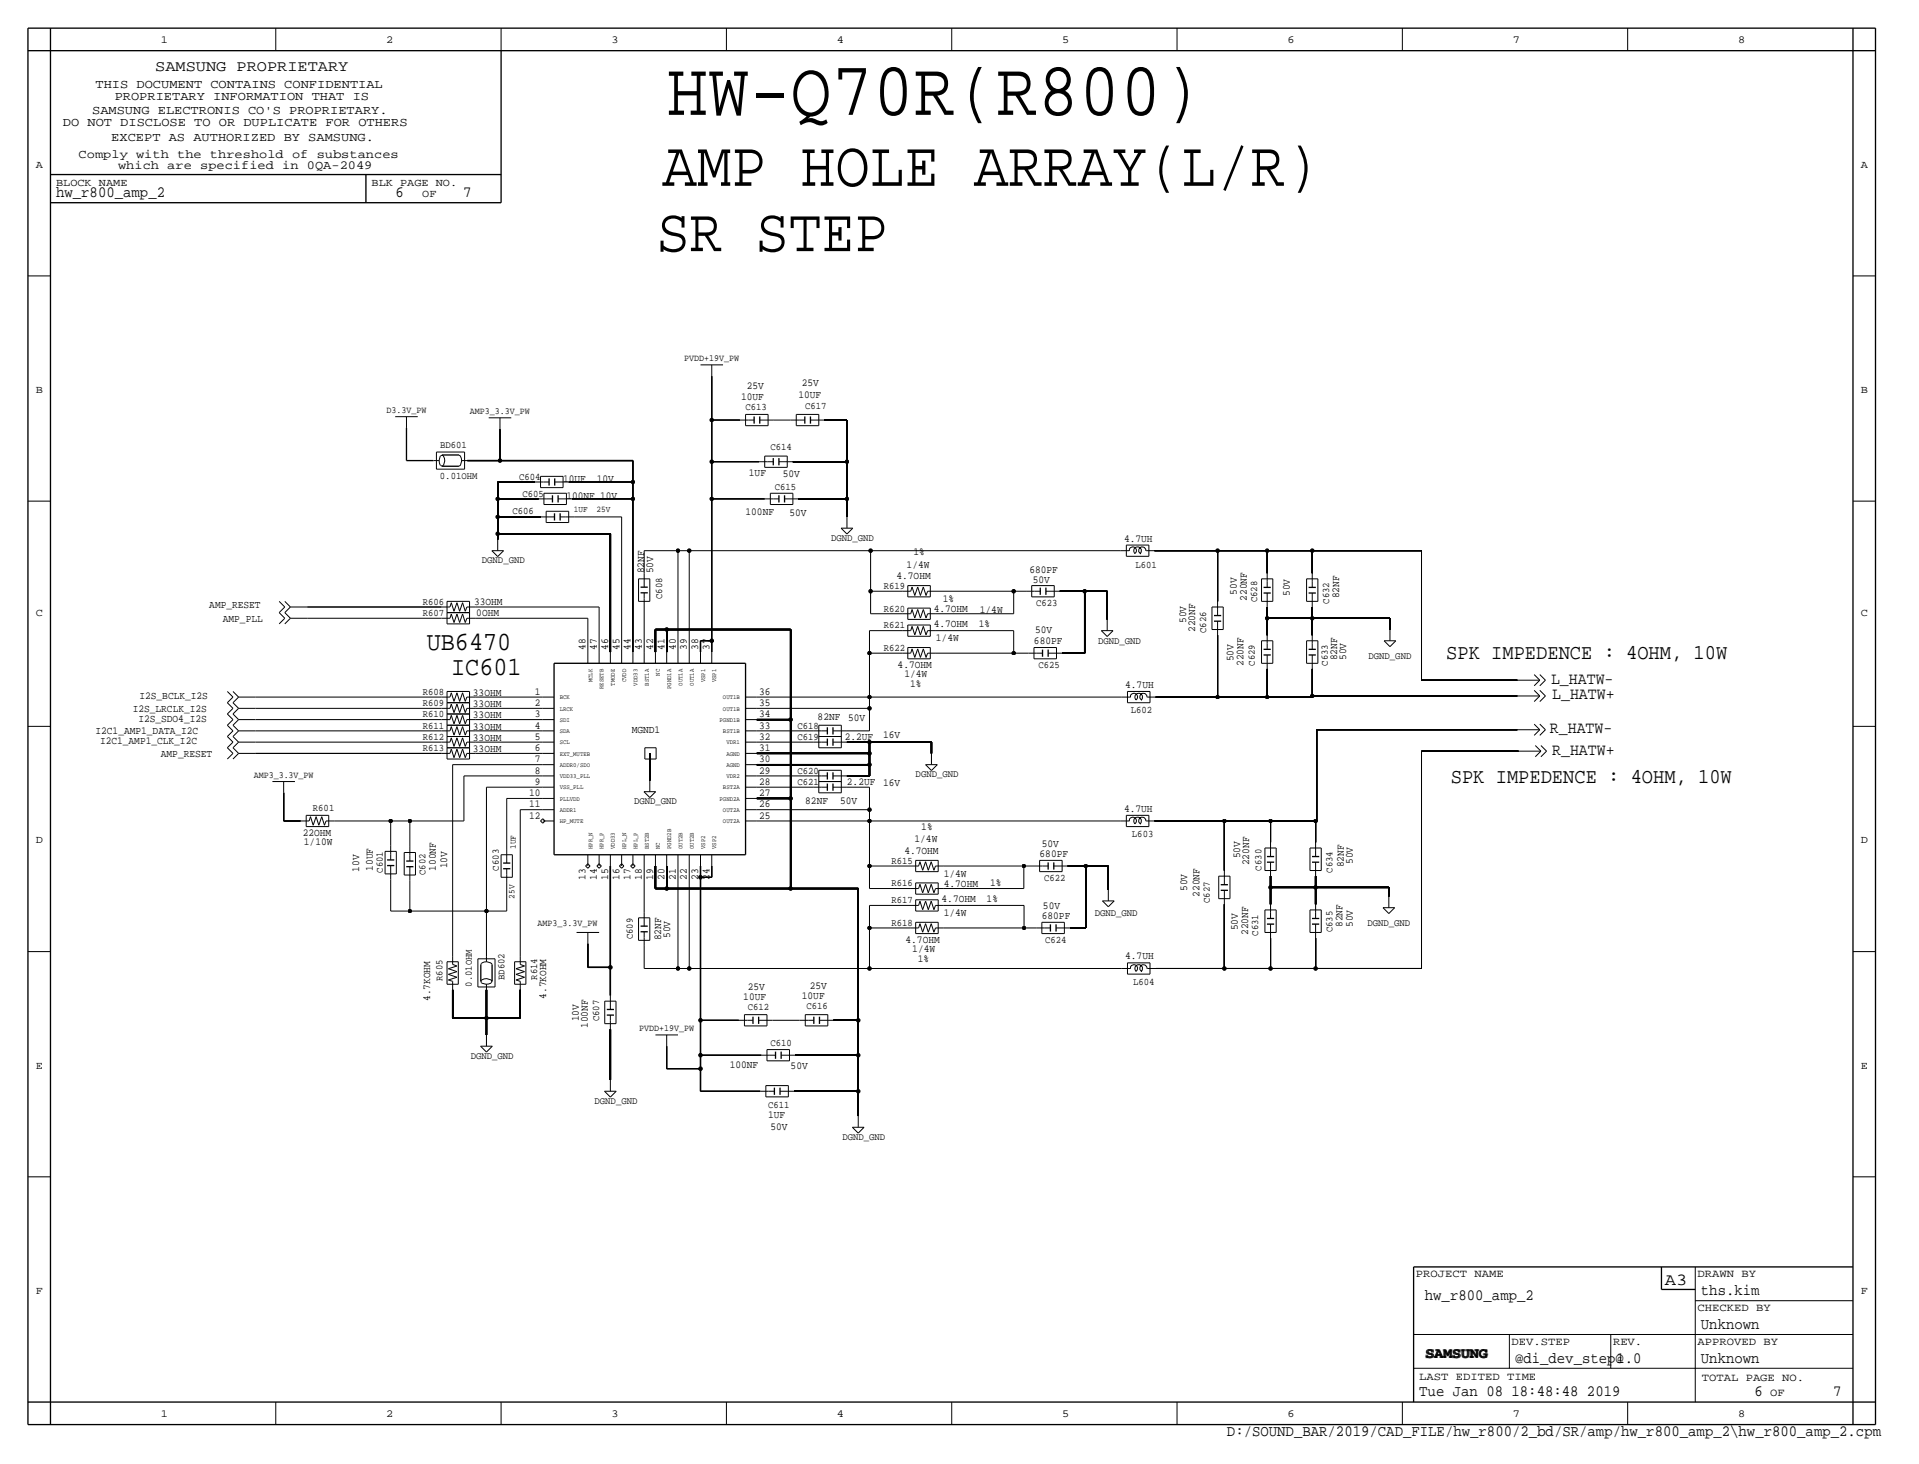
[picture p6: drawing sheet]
<svg xmlns="http://www.w3.org/2000/svg" width="433mm" height="330mm" viewBox="0 0 433 330" stroke-linecap="round" stroke-linejoin="round" font-family="sans-serif">
<!-- layer: Nets -->
<g fill="none" stroke="#000" stroke-width=".3">
<path d="M91.6 96.5v7.4zM112.7 96.8v7.1zM160.5 84.8v9.9zM160.5 94.7h6.3zM160.5 94.7v9.4zM185.9 94.7h5.1zM191 94.7v9.4zM91.6 103.9h6.1zM105.4 103.9h7.3zM112.2 116.6v3.8zM112.2 116.6h9.7zM112.2 112.5v4.1z"/>
<path d="M112.2 112.5h9.2zM112.2 108.7v3.8zM112.2 108.7h8.4zM112.7 103.9h30zM128.2 108.7h14.5zM129 112.5h13.7zM142.7 103.9v4.8zM142.7 112.5v34.6zM142.7 108.7v3.8zM160.5 104.1h10.6zM160.5 104.1v8.4zM160.5 112.5h11.9z"/>
<path d="M160.5 112.5v32zM178.8 104.1h12.2zM180 112.5h11zM191 112.5v4.1zM191 104.1v8.4zM112.2 120.4v1.3zM112.2 120.4h25.4zM137.6 120.4v26.7zM239 133.3h5.6zM244.6 133.3v14zM244.6 133.3h5zM249.6 133.3v6.4z"/>
<path d="M285.7 139.4v3.9zM285.7 136.9v2.5zM285.7 139.4h10.2zM295.9 139.4v3.9zM295.9 136.9v2.5zM295.9 139.4h17.5zM313.4 139.4v2.6zM147.8 142v5.1zM147.8 142h2.5zM150.3 142v5.1zM150.3 142h28zM157.9 144.5v2.6z"/>
<path d="M157.9 144.5h2.6zM160.5 144.5v2.6zM178.3 142v20.3zM239.5 147.3h5.1zM64 178.8v6.4zM146.5 169.9v6.1zM170.6 169.9h25.4zM170.6 172.5h25.4zM170.6 162.3h7.7zM178.3 162.3v17.8zM191 175h5zM191 167.4h5z"/>
<path d="M196 167.4h14zM196 167.4v2.5zM196 172.5v2.5zM196 169.9v2.6zM210 167.4v2.5zM64 185.2h3.8zM137.6 195.3v22.9zM147.8 195.3v5.1zM150.3 195.3v5.1zM157.9 197.9v32.2zM157.9 195.3v2.6zM157.9 197.9h2.6z"/>
<path d="M160.5 195.3v2.6zM170.6 180.1h7.7zM178.3 180.1v20.3zM240.7 195.3h4.1zM244.8 195.3v14zM244.8 195.3h5.1zM249.9 195.3v5.4zM286.5 197.6v2.6zM296.6 197.6v2.6zM132.5 212.9v5.3zM132.5 218.2h5.1zM137.6 218.2v6.3z"/>
<path d="M147.8 200.4h2.5zM150.3 200.4h28zM178.3 200.4h15.2zM193.5 200.4v29.7zM241.2 209.3h3.6zM286.5 200.2v3.8zM286.5 200.2h10.1zM296.6 200.2v3.8zM296.6 200.2h16.5zM313.1 200.2v2zM102.1 223.3v6.3zM102.1 229.6h7.6z"/>
<path d="M109.7 229.6v3.8zM109.7 223.3v6.3zM109.7 229.6h7.6zM117.3 223.3v6.3zM137.6 232.2v11.4zM150.3 236v5zM157.9 238v3zM157.9 238h13.8zM157.9 230.1v7.9zM157.9 230.1h8.7zM179.3 238h14.2zM187.9 230.1h5.6z"/>
<path d="M193.5 238v8.1zM193.5 230.1v7.9zM150.3 241h7.6zM157.9 246.1h13.5zM157.9 241v5.1zM179 246.1h14.5zM193.5 246.1v5.6z"/>
</g>
<g fill="none" stroke="#000" stroke-width=".23">
<path d="M174.4 94.7h3.9zM129.5 116.6h10.7zM140.2 116.6v30.5zM69.3 136.9h30.2zM69.3 139.4h30.2zM107.1 136.9h28zM107.1 139.4h25.4zM132.5 139.4v7.7zM135.1 136.9v10.2zM145.2 124.2v5.1zM145.2 124.2h7.7zM145.2 136.9v10.2z"/>
<path d="M152.9 124.2v22.9zM152.9 124.2h2.5zM155.4 124.2v22.9zM155.4 124.2h40.9zM196.3 138.4h7.1zM196.3 133.3v5.1zM196.3 133.3h7.1zM196.3 124.2v9.1zM196.3 124.2h56.4zM211 138.4h17.5zM211 133.3h17.5zM228.5 133.3v5.1z"/>
<path d="M228.5 133.3h2.8zM260.3 124.2h14.2zM274.5 124.2v11.4zM274.5 124.2h11.2zM285.7 124.2v5.1zM285.7 124.2h10.2zM295.9 124.2v5.1zM295.9 124.2h24.6zM320.5 124.2v29.2zM57.6 157.2h41.9zM57.6 159.8h41.9zM107.1 157.2h15.3z"/>
<path d="M107.1 159.8h15.3zM170.6 157.2h25.4zM170.6 159.8h25.4zM196 142.2h7.4zM196 142.2v5.1zM196 147.3h7.4zM196 157.2h56.9zM196 147.3v9.9zM196 157.2v2.6zM196 159.8v5zM211 142.2h17.5zM211 147.3h17.5z"/>
<path d="M228.5 142.2v5.1zM228.5 147.3h3.4zM260.6 157.2h13.9zM274.5 143.3v13.9zM274.5 157.2h11.2zM285.7 150.9v6.3zM285.7 157.2h10.2zM295.9 157v.2zM295.9 150.9v6.1zM295.9 157h46.2zM320.5 153.4h21.6zM57.6 162.3h41.9z"/>
<path d="M57.6 164.8h41.9zM57.6 167.4h41.9zM57.6 169.9h41.9zM102.1 172.5v43.1zM102.1 172.5h20.3zM104.6 175v10.2zM104.6 175h17.8zM107.1 169.9h15.3zM107.1 167.4h15.3zM107.1 164.8h15.3zM107.1 162.3h15.3zM109.7 177.5h12.7z"/>
<path d="M109.7 177.5v28zM170.6 167.4h12.7zM170.6 175h12.7zM170.6 177.5h12.7zM170.6 164.8h12.7zM191 164.8h5zM191 177.5h5zM196 177.5v5.1zM296.9 164.6h45.2zM296.9 164.6v20.6zM320.5 169.4v49zM320.5 169.4h21.8z"/>
<path d="M75.4 185.2h12.7zM88.1 198.4v7.1zM88.1 185.2v5.6zM88.1 185.2h4.3zM92.4 198.6v6.9zM92.4 185.2v5.8zM92.4 185.2h12.2zM114.2 180.1v11.4zM114.2 180.1h8.2zM114.2 199.1v6.4zM117.3 182.6v33zM117.3 182.6h5.1z"/>
<path d="M145.2 195.3v10.4zM152.9 195.3v23.1zM155.4 195.3v23.1zM170.6 185.2h25.4zM170.6 182.6h25.4zM196 195.3v5.1zM196 195.3h9.2zM196 185.2v10.1zM196 185.2h56.7zM196 182.6v2.6zM207 195.4h.1M212.8 195.3h18z"/>
<path d="M230.8 195.3v5.1zM230.8 195.3h2.3zM260.3 185.2h15.7zM276 185.2v11.1zM276 185.2h10.5zM286.5 185.2v4.8zM286.5 185.2h10.1zM296.6 185.2v4.8zM296.6 185.2h.3zM88.1 205.5h4.3zM92.4 205.5h17.3zM109.7 205.5v10.1z"/>
<path d="M109.7 205.5h4.5zM145.2 213.4v5zM145.2 218.4h7.7zM152.9 218.4h2.5zM155.4 218.4h40.6zM196 204.2h9.2zM196 204.2v5.1zM196 209.3h9.2zM196 209.3v9.1zM196 218.4h56.9zM196 200.4h9.2zM212.8 209.3h18.1z"/>
<path d="M212.8 204.2h18.1zM212.8 200.4h18zM230.9 209.3h2.7zM230.9 204.2v5.1zM260.6 218.4h15.4zM276 204v14.4zM276 218.4h10.5zM286.5 211.6v6.8zM286.5 218.4h10.1zM296.6 211.6v6.8zM296.6 218.4h23.9zM174.2 230.1h6.1z"/>
</g>
<g fill="#000" stroke="#000" stroke-width=".23">
<circle cx="160.5" cy="94.7" r=".41"/>
<circle cx="112.2" cy="112.5" r=".41"/>
<circle cx="112.2" cy="116.6" r=".41"/>
<circle cx="112.7" cy="103.9" r=".41"/>
<circle cx="142.7" cy="108.7" r=".41"/>
<circle cx="142.7" cy="112.5" r=".41"/>
<circle cx="160.5" cy="112.5" r=".41"/>
<circle cx="160.5" cy="104.1" r=".41"/>
<circle cx="191" cy="104.1" r=".41"/>
<circle cx="191" cy="112.5" r=".41"/>
<circle cx="112.2" cy="120.4" r=".41"/>
<circle cx="152.9" cy="124.2" r=".41"/>
<circle cx="155.4" cy="124.2" r=".41"/>
<circle cx="196.3" cy="124.2" r=".41"/>
<circle cx="196.3" cy="133.3" r=".41"/>
<circle cx="228.5" cy="133.3" r=".41"/>
<circle cx="244.6" cy="133.3" r=".41"/>
<circle cx="274.5" cy="124.2" r=".41"/>
<circle cx="285.7" cy="124.2" r=".41"/>
<circle cx="285.7" cy="139.4" r=".41"/>
<circle cx="295.9" cy="124.2" r=".41"/>
<circle cx="295.9" cy="139.4" r=".41"/>
<circle cx="150.3" cy="142" r=".41"/>
<circle cx="160.5" cy="144.5" r=".41"/>
<circle cx="196" cy="159.8" r=".41"/>
<circle cx="196" cy="147.3" r=".41"/>
<circle cx="196" cy="157.2" r=".41"/>
<circle cx="228.5" cy="147.3" r=".41"/>
<circle cx="274.5" cy="157.2" r=".41"/>
<circle cx="285.7" cy="157.2" r=".41"/>
<circle cx="295.9" cy="157" r=".41"/>
<circle cx="178.3" cy="162.3" r=".41"/>
<circle cx="196" cy="172.5" r=".41"/>
<circle cx="196" cy="167.4" r=".41"/>
<circle cx="196" cy="169.9" r=".41"/>
<circle cx="88.1" cy="185.2" r=".41"/>
<circle cx="92.4" cy="185.2" r=".41"/>
<circle cx="157.9" cy="197.9" r=".41"/>
<circle cx="178.3" cy="180.1" r=".41"/>
<circle cx="196" cy="185.2" r=".41"/>
<circle cx="196" cy="195.3" r=".41"/>
<circle cx="196" cy="182.6" r=".41"/>
<circle cx="230.8" cy="195.3" r=".41"/>
<circle cx="244.8" cy="195.3" r=".41"/>
<circle cx="276" cy="185.2" r=".41"/>
<circle cx="286.5" cy="185.2" r=".41"/>
<circle cx="296.6" cy="185.2" r=".41"/>
<circle cx="92.4" cy="205.5" r=".41"/>
<circle cx="109.7" cy="205.5" r=".41"/>
<circle cx="137.6" cy="218.2" r=".41"/>
<circle cx="150.3" cy="200.4" r=".41"/>
<circle cx="152.9" cy="218.4" r=".41"/>
<circle cx="155.4" cy="218.4" r=".41"/>
<circle cx="178.3" cy="200.4" r=".41"/>
<circle cx="196" cy="209.3" r=".41"/>
<circle cx="196" cy="218.4" r=".41"/>
<circle cx="230.9" cy="209.3" r=".41"/>
<circle cx="276" cy="218.4" r=".41"/>
<circle cx="286.5" cy="200.2" r=".41"/>
<circle cx="286.5" cy="218.4" r=".41"/>
<circle cx="296.6" cy="218.4" r=".41"/>
<circle cx="296.6" cy="200.2" r=".41"/>
<circle cx="109.7" cy="229.6" r=".41"/>
<circle cx="157.9" cy="230.1" r=".41"/>
<circle cx="157.9" cy="238" r=".41"/>
<circle cx="193.5" cy="238" r=".41"/>
<circle cx="193.5" cy="230.1" r=".41"/>
<circle cx="157.9" cy="241" r=".41"/>
<circle cx="193.5" cy="246.1" r=".41"/>
</g>
<!-- layer: Components -->
<g fill="none" stroke="#000" stroke-width=".23">
<path d="M89.1 94h5.1zM91.6 94v2.5zM110.2 94.2h5.1zM112.7 94.2v2.6zM157.9 82.3h5.1zM160.5 82.3v2.5zM166.8 94.7h2zM168.1 93.5h5.1zM168.1 96h5.1zM168.1 93.5v2.5zM168.8 94.7h1.2zM171.3 94.7h3.1z"/>
<path d="M173.2 93.5v2.5zM178.3 94.7h1.9zM179.5 93.5h5.1zM179.5 96h5.1zM179.5 93.5v2.5zM180.2 94.7h1.3zM182.7 94.7h3.2zM184.6 93.5v2.5zM97.7 103.9h1.3zM98.4 105.8h6.3zM98.4 102h6.3zM98.4 102v3.8z"/>
<path d="M99.3 102.8v.1a2.19 2.19 0 0 0 0 2.1M99.4 102.8l.3-.1a1.62 1.62 0 0 1 .1 2.4l-.4-.1M103.5 102.7a1.54 1.54 0 0 1 0 2.4M104.1 103.9h1.3zM104.7 102v3.8zM120.6 108.7h1.9zM121.4 112.5h1.9zM121.9 116.6h3.1zM121.9 107.4h5zM121.9 110h5zM121.9 107.4v2.6zM122.5 108.7h1.3z"/>
<path d="M122.6 111.3h5.1zM122.6 113.8h5.1zM122.6 111.3v2.5zM123.1 115.3h5.1zM123.1 115.3v2.6zM123.1 117.9h5.1zM123.3 112.5h1.3zM125.1 108.7h3.1zM125.8 112.5h3.2zM126.3 116.6h1.3zM126.9 107.4v2.6zM127.6 116.6h1.9z"/>
<path d="M127.7 111.3v2.5zM128.2 115.3v2.6zM171.1 104.1h2zM172.4 112.5h1.9zM172.4 102.9h5.1zM172.4 105.4h5.1zM172.4 102.9v2.5zM173.1 104.1h1.2zM173.7 111.3h5.1zM173.7 113.8h5.1zM173.7 111.3v2.5zM174.3 112.5h1.3z"/>
<path d="M175.6 104.1h3.2zM176.9 112.5h3.1zM177.5 102.9v2.5zM178.8 111.3v2.5zM189.6 119.1h2.7zM189.6 119.1l1.4 1.3zM191 116.6v2.5zM192.3 119.1l-1.3 1.3zM62.9 138.2l1.3 1.2zM62.9 138.2l1.3-1.3zM62.9 135.6l1.3 1.3zM64.2 138.2l1.3 1.2z"/>
<path d="M64.2 135.6l1.3 1.3zM64.2 138.2l1.3-1.3zM65.5 139.4h3.8zM65.5 136.9h3.8zM99.5 139.4h1.9zM99.5 136.9h1.9zM100.8 138.2h5.1zM100.8 138.2v2.5zM100.8 135.6h5.1zM100.8 135.6v2.6zM101.8 138.5l.6 1.9zM101.8 138.5l-.4 .9z"/>
<path d="M101.8 135.9l.6 2zM101.8 135.9l-.4 1zM103 138.5l.6 1.9zM103 138.5l-.6 1.9zM103 135.9l.6 2zM103 135.9l-.6 2zM104.3 138.5l.6 1.9zM104.3 138.5l-.7 1.9zM104.3 135.9l.6 2zM104.3 135.9l-.7 2zM105.3 139.4h1.8zM105.3 139.4l-.4 1z"/>
<path d="M105.3 136.9h1.8zM105.3 136.9l-.4 1zM105.9 138.2v2.5zM105.9 135.6v2.6zM110.9 124.2h2.6zM110.9 124.2l1.3 1.3zM112.2 121.7v2.5zM112.2 125.5l1.3-1.3zM144 130.6v5zM144 130.6h2.5zM144 135.6h2.5zM145.2 129.3v3.1z"/>
<path d="M145.2 135v1.9zM145.2 133.7v1.3zM146.5 130.6v5zM203.4 133.3h1.9zM203.4 138.4h1.9zM204.7 132.1h5.1zM204.7 134.6h5.1zM204.7 132.1v2.5zM204.7 137.2h5.1zM204.7 139.7h5.1zM204.7 137.2v2.5zM205.6 132.4l.6 1.9z"/>
<path d="M205.6 132.4l-.3 .9zM205.6 137.5l.6 1.9zM205.6 137.5l-.3 .9zM206.9 132.4l.6 1.9zM206.9 132.4l-.7 1.9zM206.9 137.5l.6 1.9zM206.9 137.5l-.7 1.9zM208.2 132.4l.6 1.9zM208.2 132.4l-.7 1.9zM208.2 137.5l.6 1.9zM208.2 137.5l-.7 1.9zM209.1 133.3h1.9z"/>
<path d="M209.1 133.3l-.3 1zM209.1 138.4h1.9zM209.1 138.4l-.3 1zM209.8 132.1v2.5zM209.8 137.2v2.5zM231.3 133.3h2zM232.6 132.1h5.1zM232.6 134.6h5.1zM232.6 132.1v2.5zM233.3 133.3h1.2zM235.8 133.3h3.2zM237.7 132.1v2.5z"/>
<path d="M249.6 139.7v2.5zM252.7 124.2h1.9zM253.9 122.9h5.1zM253.9 122.9v2.6zM253.9 125.5h5.1zM254.6 124.3a.81 .81 0 0 1 1.2-.9 .81 .81 0 0 1 0 1.5 .89 .89 0 0 1 0-1.3 .89 .89 0 0 1 1.3 0 .89 .89 0 0 1 0 1.3 .81 .81 0 0 1 0-1.5 .81 .81 0 0 1 1.2 .9M258.4 124.2h1.9zM259 122.9v2.6zM273.3 136.9v5.1zM273.3 136.9h2.5zM274.5 135.6v2zM274.5 137.6v1.2z"/>
<path d="M275.8 136.9v5.1zM284.4 130.6v5zM284.4 135.6h2.6zM284.4 130.6h2.6zM285.7 133.8v3.1zM285.7 129.3v1.9zM285.7 131.2v1.3zM287 130.6v5zM294.6 130.6v5zM294.6 135.6h2.5zM294.6 130.6h2.5zM295.9 133.8v3.1z"/>
<path d="M295.9 129.3v1.9zM295.9 131.2v1.3zM297.1 130.6v5zM51.3 158.5l1.2 1.3zM51.3 156l1.2 1.2zM52.5 158.5l1.3 1.3zM52.5 159.8l-1.2 1.2zM52.5 156l1.3 1.2zM52.5 157.2l-1.2 1.3zM53.8 159.8h3.8zM53.8 159.8l-1.3 1.2zM53.8 157.2h3.8z"/>
<path d="M53.8 157.2l-1.3 1.3zM62.9 140.7l1.3-1.3zM64.2 140.7l1.3-1.3zM99.5 157.2h1.9zM99.5 159.8h1.9zM100.8 156h5.1zM100.8 158.5h5.1zM100.8 156v2.5zM100.8 158.5v2.5zM100.8 140.7h5.1zM101.8 156.3l.6 1.9zM101.8 156.3l-.4 .9z"/>
<path d="M101.8 158.8l.6 1.9zM101.8 158.8l-.4 1zM103 156.3l.6 1.9zM103 156.3l-.6 1.9zM103 158.8l.6 1.9zM103 158.8l-.6 1.9zM104.3 156.3l.6 1.9zM104.3 156.3l-.7 1.9zM104.3 158.8l.6 1.9zM104.3 158.8l-.7 1.9zM105.3 157.2h1.8zM105.3 157.2l-.4 1z"/>
<path d="M105.3 159.8h1.8zM105.3 159.8l-.4 .9zM105.9 156v2.5zM105.9 158.5v2.5zM122.4 159.8h2.5zM122.4 157.2h2.5zM132.5 147.1v2.5zM135.1 147.1v2.5zM137.6 147.1v2.5zM140.2 147.1v2.5zM142.7 147.1v2.5zM145.2 147.1v2.5z"/>
<path d="M147.8 147.1v2.5zM150.3 147.1v2.5zM152.9 147.1v2.5zM155.4 147.1v2.5zM157.9 147.1v2.5zM160.5 147.1v2.5zM168.1 157.2h2.5zM168.1 159.8h2.5zM203.4 142.2h1.9zM203.4 147.3h1.9zM204.7 141h5.1zM204.7 143.5h5.1z"/>
<path d="M204.7 141v2.5zM204.7 146.1h5.1zM204.7 148.6h5.1zM204.7 146.1v2.5zM205.6 141.3l.6 1.9zM205.6 141.3l-.3 .9zM205.6 146.4l.6 1.9zM205.6 146.4l-.3 .9zM206.9 141.3l.6 1.9zM206.9 141.3l-.7 1.9zM206.9 146.4l.6 1.9zM206.9 146.4l-.7 1.9z"/>
<path d="M208.2 141.3l.6 1.9zM208.2 141.3l-.7 1.9zM208.2 146.4l.6 1.9zM208.2 146.4l-.7 1.9zM209.1 142.2h1.9zM209.1 142.2l-.3 1zM209.1 147.3h1.9zM209.1 147.3l-.3 1zM209.8 141v2.5zM209.8 146.1v2.5zM231.9 147.3h1.9zM233.1 146.1h5.1z"/>
<path d="M233.1 148.6h5.1zM233.1 146.1v2.5zM233.8 147.3h1.3zM236.3 147.3h3.2zM238.2 146.1v2.5zM248.3 142.2h2.7zM248.3 142.2l1.3 1.4zM249.6 143.6l1.4-1.4zM252.9 157.2h2zM254.2 156h5.1zM254.2 156v2.5zM254.2 158.5h5.1z"/>
<path d="M254.9 157.3a.81 .81 0 0 1 1.1-.8 .81 .81 0 0 1 .1 1.4 .89 .89 0 0 1 0-1.3 .89 .89 0 0 1 1.2 0 .89 .89 0 0 1 .1 1.3 .81 .81 0 0 1 0-1.4 .81 .81 0 0 1 1.2 .8M258.7 157.2h1.9zM259.3 156v2.5zM273.3 142h2.5zM274.5 140.1v3.2zM284.4 144.5v5.1zM284.4 149.6h2.6zM284.4 144.5h2.6zM285.7 147.7v3.2zM285.7 143.3v1.9zM285.7 145.2v1.3zM287 144.5v5.1z"/>
<path d="M294.6 144.5v5.1zM294.6 149.6h2.5zM294.6 144.5h2.5zM295.9 147.7v3.2zM295.9 143.3v1.9zM295.9 145.2v1.3zM297.1 144.5v5.1zM312.1 144.5h2.6zM312.1 144.5l1.3 1.3zM313.4 142v2.5zM314.7 144.5l-1.3 1.3zM342.1 157h5.1z"/>
<path d="M342.1 153.4h5.1zM345.9 155.7l1.3 1.3zM345.9 158.2l1.3-1.2zM345.9 152.1l1.3 1.3zM345.9 154.7l1.3-1.3zM347.2 155.7l1.2 1.3zM347.2 158.2l1.2-1.2zM347.2 152.1l1.2 1.3zM348.4 153.4l-1.2 1.3zM51.3 166.1l1.2-1.3zM51.3 163.6l1.2 1.2zM51.3 168.7l1.2 1.2z"/>
<path d="M51.3 166.1l1.2 1.3zM51.3 163.6l1.2-1.3zM51.3 161l1.2 1.3zM52.5 163.6l1.3 1.2zM52.5 166.1l1.3-1.3zM52.5 168.7l1.3 1.2zM52.5 169.9l-1.2 1.3zM52.5 166.1l1.3 1.3zM52.5 167.4l-1.2 1.3zM52.5 161l1.3 1.3zM52.5 163.6l1.3-1.3zM53.8 164.8h3.8z"/>
<path d="M53.8 169.9h3.8zM53.8 169.9l-1.3 1.3zM53.8 167.4h3.8zM53.8 167.4l-1.3 1.3zM53.8 162.3h3.8zM61.4 176.3h5.1zM64 176.3v2.5zM99.5 169.9h1.9zM99.5 164.8h1.9zM99.5 167.4h1.9zM99.5 162.3h1.9zM100.8 168.7h5.1z"/>
<path d="M100.8 171.2h5.1zM100.8 168.7v2.5zM100.8 163.6h5.1zM100.8 166.1h5.1zM100.8 163.6v2.5zM100.8 166.1v2.6zM100.8 161h5.1zM100.8 161v2.6zM101.8 169l.6 1.9zM101.8 169l-.4 .9zM101.8 163.9l.6 1.9zM101.8 163.9l-.4 .9z"/>
<path d="M101.8 166.4l.6 2zM101.8 166.4l-.4 1zM101.8 161.3l.6 2zM101.8 161.3l-.4 1zM103 169l.6 1.9zM103 169l-.6 1.9zM103 163.9l.6 1.9zM103 163.9l-.6 1.9zM103 166.4l.6 2zM103 166.4l-.6 2zM103 161.3l.6 2zM103 161.3l-.6 2z"/>
<path d="M104.3 169l.6 1.9zM104.3 169l-.7 1.9zM104.3 163.9l.6 1.9zM104.3 163.9l-.7 1.9zM104.3 166.4l.6 2zM104.3 166.4l-.7 2zM104.3 161.3l.6 2zM104.3 161.3l-.7 2zM105.3 169.9h1.8zM105.3 169.9l-.4 1zM105.3 164.8h1.8zM105.3 164.8l-.4 1z"/>
<path d="M105.3 167.4h1.8zM105.3 167.4l-.4 1zM105.3 162.3h1.8zM105.3 162.3l-.4 1zM105.9 168.7v2.5zM105.9 163.6v2.5zM105.9 166.1v2.6zM105.9 161v2.6zM122.4 169.9h2.5zM122.4 167.4h2.5zM122.4 164.8h2.5zM122.4 162.3h2.5z"/>
<path d="M122.4 177.5h2.5zM122.4 175h2.5zM122.4 172.5h2.5zM145.2 178.6h2.6zM145.2 178.6l1.3 1.3zM145.4 171.2h2.5zM145.4 168.7v2.5zM145.4 168.7h2.5zM146.5 176v2.6zM146.5 179.9l1.3-1.3zM147.9 168.7v2.5zM168.1 167.4h2.5z"/>
<path d="M168.1 169.9h2.5zM168.1 172.5h2.5zM168.1 175h2.5zM168.1 177.5h2.5zM168.1 162.3h2.5zM168.1 164.8h2.5zM183.3 177.5h2zM183.3 175h2zM183.3 167.4h2zM183.3 164.8h2zM184.6 176.3h5.1zM184.6 178.8h5.1z"/>
<path d="M184.6 176.3v2.5zM184.6 173.7h5.1zM184.6 173.7v2.6zM184.6 166.1h5.1zM184.6 168.7h5.1zM184.6 166.1v2.6zM184.6 163.6h5.1zM184.6 163.6v2.5zM185.3 177.5h1.2zM185.3 175h1.2zM185.3 167.4h1.2zM185.3 164.8h1.2z"/>
<path d="M187.8 177.5h3.2zM187.8 175h3.2zM187.8 167.4h3.2zM187.8 164.8h3.2zM189.7 176.3v2.5zM189.7 173.7v2.6zM189.7 166.1v2.6zM189.7 163.6v2.5zM208.7 172.5h2.6zM208.7 172.5l1.3 1.3zM210 169.9v2.6zM211.3 172.5l-1.3 1.3z"/>
<path d="M342.1 164.6h5.1zM342.3 169.4h5.1zM345.9 163.3l1.3 1.3zM345.9 165.9l1.3-1.3zM346.2 168.1l1.2 1.3zM347.2 163.3l1.2 1.3zM347.4 169.4l-1.2 1.3zM347.4 168.1l1.3 1.3zM347.4 170.7l1.3-1.3zM348.4 164.6l-1.2 1.3zM67.8 185.2h1.9zM69 183.9h5.1z"/>
<path d="M69 186.4h5.1zM69 183.9v2.5zM70 184.2l.6 1.9zM70 184.2l-.3 1zM71.3 184.2l.6 1.9zM71.3 184.2l-.7 1.9zM72.5 184.2l.7 1.9zM72.5 184.2l-.6 1.9zM73.5 185.2h1.9zM73.5 185.2l-.3 .9zM74.1 183.9v2.5zM86.8 192v5.1z"/>
<path d="M86.8 197.1h2.6zM86.8 192h2.6zM88.1 195.2v3.2zM88.1 190.8v1.9zM88.1 192.7v1.3zM89.4 192v5.1zM91.1 192.3v5.1zM91.1 197.4h2.6zM91.1 192.3h2.6zM92.4 195.5v3.1zM92.4 191v1.9zM92.4 192.9v1.3z"/>
<path d="M93.7 192.3v5.1zM113 192.8v5.1zM113 192.8h2.5zM113 197.9h2.5zM114.2 191.5v3.2zM114.2 197.2v1.9zM114.2 195.9v1.3zM115.5 192.8v5.1zM121.9 185.2l.5-.5zM121.9 185.2l.5 .5zM122.4 185.2h2.5zM122.4 182.6h2.5z"/>
<path d="M122.4 180.1h2.5zM122.4 184.7l.5 .5zM122.9 185.2l-.5 .5zM132 195.3l.5-.5zM132 195.3l.5 .5zM132.5 192.8v2.5zM132.5 194.8l.5 .5zM133 195.3l-.5 .5zM134.6 195.3l.5-.5zM134.6 195.3l.5 .5zM135.1 192.8v2.5zM135.1 194.8l.5 .5z"/>
<path d="M135.6 195.3l-.5 .5zM137.6 192.8v2.5zM139.6 195.3l.6-.5zM139.6 195.3l.6 .5zM140.2 192.8v2.5zM140.2 194.8l.5 .5zM140.7 195.3l-.5 .5zM142.2 195.3l.5 .5zM142.7 192.8v2.5zM142.7 194.8l-.5 .5zM142.7 194.8l.5 .5zM143.2 195.3l-.5 .5z"/>
<path d="M145.2 192.8v2.5zM147.8 192.8v2.5zM150.3 192.8v2.5zM152.9 192.8v2.5zM155.4 192.8v2.5zM157.9 192.8v2.5zM160.5 192.8v2.5zM168.1 185.2h2.5zM168.1 180.1h2.5zM168.1 182.6h2.5zM205.2 195.3h1.9zM206.5 194.1h5z"/>
<path d="M206.5 196.6h5zM206.5 194.1v2.5zM206.5 199.1h5zM206.5 199.1v2.6zM207.4 194.4l.6 1.9zM207.4 194.4l-.3 .9zM207.4 199.4l.6 2zM207.4 199.4l-.3 1zM208.7 194.4l.6 1.9zM208.7 194.4l-.7 1.9zM208.7 199.4l.6 2zM208.7 199.4l-.7 2z"/>
<path d="M210 194.4l.6 1.9zM210 194.4l-.7 1.9zM210 199.4l.6 2zM210 199.4l-.7 2zM210.9 195.3h1.9zM210.9 195.3l-.3 1zM211.5 194.1v2.5zM211.5 199.1v2.6zM233.1 195.3h2zM234.4 194.1h5.1zM234.4 196.6h5.1zM234.4 194.1v2.5z"/>
<path d="M235.1 195.3h1.2zM237.6 195.3h3.1zM239.5 194.1v2.5zM252.7 185.2h1.9zM253.9 183.9h5.1zM253.9 183.9v2.5zM253.9 186.4h5.1zM254.6 185.2a.81 .81 0 0 1 1.2-.8 .81 .81 0 0 1 0 1.4 .89 .89 0 0 1 0-1.2 .89 .89 0 0 1 1.3 0 .89 .89 0 0 1 0 1.2 .81 .81 0 0 1 0-1.4 .81 .81 0 0 1 1.2 .8M258.4 185.2h1.9zM259 183.9v2.5zM274.8 197.6v5.1zM274.8 197.6h2.5z"/>
<path d="M276 196.3v2zM276 198.3v1.2zM277.3 197.6v5.1zM285.2 191.3v5zM285.2 196.3h2.5zM285.2 191.3h2.5zM286.5 194.5v3.1zM286.5 190v1.9zM286.5 191.9v1.3zM287.7 191.3v5zM295.4 191.3v5zM295.4 196.3h2.5z"/>
<path d="M295.4 191.3h2.5zM296.6 194.5v3.1zM296.6 190v1.9zM296.6 191.9v1.3zM297.9 191.3v5zM100.8 216.9v5.1zM100.8 216.9h2.5zM101.1 218.5l1.9-.6zM101.1 218.5l1.9 .7zM101.1 219.8l1.9-.6zM101.1 219.8l1.9 .6zM102.1 215.6v1.9z"/>
<path d="M102.1 217.5l.9 .4zM103.3 216.9v5.1zM107.7 216.3h3.9zM107.7 216.3v6.3zM108.5 217.5a1.54 1.54 0 0 1 2.4 0M109.7 215.6v1.3zM111.6 216.3v6.3zM116 216.9v5.1zM116 216.9h2.6zM116.3 218.5l2-.6zM116.3 218.5l2 .7zM116.3 219.8l2-.6z"/>
<path d="M116.3 219.8l2 .6zM117.3 215.6v1.9zM117.3 217.5l1 .4zM118.6 216.9v5.1zM130 210.3h5.1zM132.5 210.3v2.6zM144 207v5.1zM144 207h2.5zM144 212.1h2.5zM145.2 205.7v3.2zM145.2 211.4v2zM145.2 210.2v1.2z"/>
<path d="M146.5 207v5.1zM205.2 200.4h1.9zM205.2 204.2h1.9zM205.2 209.3h1.9zM206.5 201.7h5zM206.5 202.9h5zM206.5 205.5h5zM206.5 202.9v2.6zM206.5 208h5zM206.5 210.6h5zM206.5 208v2.6zM207.4 203.3l.6 1.9z"/>
<path d="M207.4 203.3l-.3 .9zM207.4 208.3l.6 2zM207.4 208.3l-.3 1zM208.7 203.3l.6 1.9zM208.7 203.3l-.7 1.9zM208.7 208.3l.6 2zM208.7 208.3l-.7 2zM210 203.3l.6 1.9zM210 203.3l-.7 1.9zM210 208.3l.6 2zM210 208.3l-.7 2zM210.9 200.4h1.9z"/>
<path d="M210.9 200.4l-.3 1zM210.9 204.2h1.9zM210.9 204.2l-.3 1zM210.9 209.3h1.9zM210.9 209.3l-.3 1zM211.5 202.9v2.6zM211.5 208v2.6zM233.6 209.3h2zM234.9 208h5.1zM234.9 210.6h5.1zM234.9 208v2.6zM235.6 209.3h1.2z"/>
<path d="M238.1 209.3h3.1zM240 208v2.6zM248.6 203.2h2.6zM248.6 203.2l1.3 1.3zM249.9 200.7v2.5zM251.2 203.2l-1.3 1.3zM252.9 218.4h2zM254.2 217.2h5.1zM254.2 217.2v2.5zM254.2 219.7h5.1zM254.9 218.5a.81 .81 0 0 1 1.1-.8 .81 .81 0 0 1 .1 1.4 .89 .89 0 0 1 0-1.3 .89 .89 0 0 1 1.2 0 .89 .89 0 0 1 .1 1.3 .81 .81 0 0 1 0-1.4 .81 .81 0 0 1 1.2 .8M258.7 218.4h1.9z"/>
<path d="M259.3 217.2v2.5zM274.8 202.7h2.5zM276 200.8v3.2zM285.2 205.2v5.1zM285.2 210.3h2.5zM285.2 205.2h2.5zM286.5 208.4v3.2zM286.5 204v1.9zM286.5 205.9v1.3zM287.7 205.2v5.1zM295.4 205.2v5.1zM295.4 210.3h2.5z"/>
<path d="M295.4 205.2h2.5zM296.6 208.4v3.2zM296.6 204v1.9zM296.6 205.9v1.3zM297.9 205.2v5.1zM311.8 204.7h2.7zM311.8 204.7l1.3 1.3zM313.1 202.2v2.5zM313.1 206l1.4-1.3zM100.8 222h2.5zM101.1 221l1.9-.6zM101.1 221l1 .3z"/>
<path d="M102.1 221.3v2zM107.7 222.6h3.9zM108.4 236h2.6zM108.4 236l1.3 1.3zM108.6 221.6l-.1-.3a1.61 1.61 0 0 1 2.3-.1l-.1 .4M108.6 221.7l.1 .1a2.19 2.19 0 0 0 2-.1M109.7 233.4v2.6zM109.7 237.3l1.3-1.3zM109.7 222v1.3zM116 222h2.6zM116.3 221l2-.6zM116.3 221l1 .3z"/>
<path d="M117.3 221.3v2zM136.3 225.8v5.1zM136.3 225.8h2.6zM136.3 230.9h2.6zM137.6 224.5v3.2zM137.6 230.2v2zM137.6 229v1.2zM138.9 225.8v5.1zM147.8 233.4h5.1zM150.3 233.4v2.6zM166.6 230.1h1.9zM167.8 228.9h5.1z"/>
<path d="M167.8 231.4h5.1zM167.8 228.9v2.5zM168.5 230.1h1.3zM171 230.1h3.2zM171.7 238h1.9zM172.9 236.7h5.1zM172.9 239.3h5.1zM172.9 236.7v2.6zM172.9 228.9v2.5zM173.6 238h1.3zM176.1 238h3.2zM178 236.7v2.6z"/>
<path d="M180.3 230.1h1.9zM181.6 228.9h5zM181.6 231.4h5zM181.6 228.9v2.5zM182.2 230.1h1.3zM184.8 230.1h3.1zM186.6 228.9v2.5zM136.3 246.1h2.6zM136.3 246.1l1.3 1.3zM137.6 243.6v2.5zM138.9 246.1l-1.3 1.3zM171.4 246.1h1.9z"/>
<path d="M172.7 244.9h5zM172.7 247.4h5zM172.7 244.9v2.5zM173.3 246.1h1.3zM175.9 246.1h3.1zM177.7 244.9v2.5zM192.2 254.3h2.6zM192.2 254.3l1.3 1.3zM193.5 251.7v2.6zM193.5 255.6l1.3-1.3z"/>
</g>
<g fill="none" stroke="#000" stroke-width=".3">
<path d="M170 93.9v1.7zM171.3 93.9v1.7zM181.5 93.9v1.7zM182.7 93.9v1.7zM99.7 102.6h3.8zM99.7 105.2h3.8zM123.8 107.9v1.6zM124.6 111.7v1.6zM125 115.8v1.6zM125.1 107.9v1.6zM125.8 111.7v1.6zM126.3 115.8v1.6z"/>
<path d="M174.3 103.3v1.7zM175.6 111.7v1.6zM175.6 103.3v1.7zM176.9 111.7v1.6zM144.4 132.4h1.6zM144.4 133.7h1.6zM234.5 132.5v1.7zM235.8 132.5v1.7zM273.7 138.8h1.6zM284.9 133.8h1.6zM284.9 132.5h1.6zM295 133.8h1.7z"/>
<path d="M295 132.5h1.7zM124.9 149.6h43.2zM124.9 149.6v43.2zM168.1 149.6v43.2zM235.1 146.5v1.6zM236.3 146.5v1.6zM273.7 140.1h1.6zM284.9 147.7h1.6zM284.9 146.5h1.6zM295 147.7h1.7zM295 146.5h1.7zM186.5 176.7v1.7z"/>
<path d="M186.5 174.2v1.6zM186.5 166.6v1.6zM186.5 164v1.7zM187.8 176.7v1.7zM187.8 174.2v1.6zM187.8 166.6v1.6zM187.8 164v1.7zM87.3 195.2h1.6zM87.3 194h1.6zM91.6 195.5h1.6zM91.6 194.2h1.6zM113.4 194.7h1.7z"/>
<path d="M113.4 195.9h1.7zM124.9 192.8h43.2zM236.3 194.5v1.6zM237.6 194.5v1.6zM275.2 199.5h1.7zM285.6 194.5h1.7zM285.6 193.2h1.7zM295.8 194.5h1.6zM295.8 193.2h1.6zM108.4 217.5v3.8zM110.9 217.5v3.8zM144.4 208.9h1.6z"/>
<path d="M144.4 210.2h1.6zM236.8 208.5v1.6zM238.1 208.5v1.6zM275.2 200.8h1.7zM285.6 208.4h1.7zM285.6 207.2h1.7zM295.8 208.4h1.6zM295.8 207.2h1.6zM136.8 227.7h1.6zM136.8 229h1.6zM169.8 229.3v1.6zM171 229.3v1.6z"/>
<path d="M174.9 237.2v1.6zM176.1 237.2v1.6zM183.5 229.3v1.6zM184.8 229.3v1.6zM174.6 245.3v1.6zM175.9 245.3v1.6z"/>
</g>
<!-- layer: Page Border and Title Block -->
<g fill="none" stroke="#000" stroke-width=".23">
<path d="M62.2 6.4v5zM113 6.4v5zM163.8 6.4v5zM214.6 6.4v5zM265.4 6.4v5zM316.2 6.4v5zM367 6.4v5zM6.3 62.2h5.1zM417.8 62.2h5.1zM6.3 113h5.1zM417.8 113h5.1zM6.3 163.8h5.1z"/>
<path d="M417.8 163.8h5.1zM6.3 214.6h5.1zM417.8 214.6h5.1zM6.3 265.4h5.1zM417.8 265.4h5.1zM382.2 285.8v30.4zM382.2 293.4h35.6zM62.2 316.2v5.1zM113 316.2v5.1zM163.8 316.2v5.1zM214.6 316.2v5.1zM265.4 316.2v5.1z"/>
<path d="M316.2 316.2v5.1zM318.7 308.6h99.1zM318.7 301h99.1zM340.3 301v7.6zM363.2 301v7.6zM367 316.2v5.1z"/>
</g>
<g fill="none" stroke="#000" stroke-width=".3">
<path d="M6.3 6.4h416.6zM6.3 6.4v314.9zM6.3 11.4h416.6zM11.4 6.4v314.9zM113 11.4v34.3zM417.8 6.4v314.9zM422.9 6.4v314.9zM11.4 39.4h101.6zM82.5 39.4v6.3zM11.4 45.7h101.6zM318.7 285.8v30.4zM318.7 285.8h99.1z"/>
<path d="M374.6 285.8v5zM374.6 290.8h7.6zM6.3 316.2h416.6zM6.3 321.3h416.6z"/>
</g>
<text font-size="17.4" x="150.3" y="25.9">HW-Q70R(R800)</text>
<text font-size="14.6" x="149.3" y="41.9">AMP HOLE ARRAY(L/R)</text>
<text font-size="13.9" x="148" y="56.6">SR STEP</text>
<g font-size="5.9">
<text x="96.2" y="146.6">UB6470</text>
<text x="101.7" y="152.1">IC601</text>
</g>
<g font-size="4.7">
<text x="326.1" y="148.6">SPK IMPEDENCE : 4OHM, 10W</text>
<text x="327.1" y="176.5">SPK IMPEDENCE : 4OHM, 10W</text>
</g>
<g font-size="3.8">
<text x="349.7" y="154.2">L_HATW-</text>
<text x="350" y="157.7">L_HATW+</text>
<text x="349.5" y="165.4">R_HATW-</text>
<text x="350" y="170.2">R_HATW+</text>
<text x="375.4" y="289.8">A3</text>
</g>
<g font-size="3.5">
<text x="35" y="16">SAMSUNG PROPRIETARY</text>
<text x="12.6" y="44.5">hw_r800_amp_2</text>
<text x="89.2" y="44.5">6</text>
<text x="104.4" y="44.5">7</text>
<text x="321.3" y="293.1">hw_r800_amp_2</text>
<text x="383.5" y="292.1">ths.kim</text>
<text x="383.5" y="299.7">Unknown</text>
<text x="341.6" y="307.3">@di_dev_step@</text>
<text x="364.4" y="307.3">1.0</text>
<text x="383.5" y="307.3">Unknown</text>
<text x="320" y="315">Tue Jan 08 18:48:48 2019</text>
<text x="395.6" y="315">6</text>
<text x="413.3" y="315">7</text>
<text x="276.6" y="323.9">D:/SOUND_BAR/2019/CAD_FILE/hw_r800/2_bd/SR/amp/hw_r800_amp_2\hw_r800_amp_2.cpm</text>
</g>
<text font-size="3" x="321.3" y="306.3">SAMSUNG</text>
<g font-size="2.8">
<text x="21.5" y="19.8">THIS DOCUMENT CONTAINS CONFIDENTIAL</text>
<text x="25.9" y="22.6">PROPRIETARY INFORMATION THAT IS</text>
<text x="14.2" y="28.4">DO NOT DISCLOSE TO OR DUPLICATE FOR OTHERS</text>
<text x="20.8" y="25.7">SAMSUNG ELECTRONIS CO'S PROPRIETARY.</text>
<text x="17.7" y="35.6">Comply with the threshold of substances</text>
<text x="25.1" y="31.8">EXCEPT AS AUTHORIZED BY SAMSUNG.</text>
<text x="26.6" y="38.1">which are specified in 0QA-2049</text>
</g>
<g font-size="2.5">
<text x="319.2" y="288">PROJECT NAME</text>
<text x="382.7" y="288">DRAWN BY</text>
<text x="382.7" y="295.7">CHECKED BY</text>
<text x="340.8" y="303.3">DEV.STEP</text>
<text x="363.7" y="303.3">REV.</text>
<text x="382.7" y="303.3">APPROVED BY</text>
<text x="320" y="311.1">LAST EDITED TIME</text>
<text x="383.7" y="311.5">TOTAL PAGE NO.</text>
<text x="399.1" y="315">OF</text>
</g>
<g font-size="2.4">
<text x="36.3" y="9.7">1</text>
<text x="87.1" y="9.7">2</text>
<text x="137.9" y="9.7">3</text>
<text x="188.7" y="9.7">4</text>
<text x="239.5" y="9.7">5</text>
<text x="290.3" y="9.7">6</text>
<text x="341.1" y="9.7">7</text>
<text x="391.9" y="9.7">8</text>
<text x="8.1" y="37.8">A</text>
<text x="12.6" y="41.9">BLOCK NAME</text>
<text x="83.8" y="41.9">BLK PAGE NO.</text>
<text x="419.6" y="37.8">A</text>
<text x="95.2" y="44.4">OF</text>
<text x="8.1" y="88.6">B</text>
<text x="168.4" y="87.6">25V</text>
<text x="180" y="89.7">10UF</text>
<text x="180.8" y="87.1">25V</text>
<text x="419.6" y="88.6">B</text>
<text x="167.1" y="90.2">10UF</text>
<text x="168.9" y="107.4">1UF</text>
<text x="176.5" y="107.7">50V</text>
<text x="126.9" y="108.7">10UF</text>
<text x="127.7" y="112.5">100NF 10V</text>
<text x="134.6" y="108.7">10V</text>
<text x="168.1" y="116.1">100NF</text>
<text x="178" y="116.3">50V</text>
<text x="205.9" y="125.2">1%</text>
<text x="253.4" y="122.2">4.7UH</text>
<text x="145.2" y="129.3" transform="rotate(-90 145.2 129.3)">82NF</text>
<text x="147.3" y="129.3" transform="rotate(-90 147.3 129.3)">50V</text>
<text x="202.1" y="130.6">4.7OHM</text>
<text x="204.4" y="128">1/4W</text>
<text x="232.1" y="129.3">680PF</text>
<text x="232.9" y="131.6">50V</text>
<text x="47.2" y="137.2">AMP_RESET</text>
<text x="106.9" y="136.4">33OHM</text>
<text x="210.5" y="137.9">4.7OHM</text>
<text x="212.5" y="135.9">1%</text>
<text x="278.8" y="134.2" transform="rotate(-90 278.8 134.2)">50V</text>
<text x="281.1" y="135.5" transform="rotate(-90 281.1 135.5)">220NF</text>
<text x="290.8" y="134.4" transform="rotate(-90 290.8 134.4)">50V</text>
<text x="302" y="134.9" transform="rotate(-90 302 134.9)">82NF</text>
<text x="8.1" y="138.9">C</text>
<text x="50.2" y="140.2">AMP_PLL</text>
<text x="107.4" y="138.9">0OHM</text>
<text x="210.5" y="141.5">4.7OHM</text>
<text x="220.7" y="141.5">1%</text>
<text x="220.9" y="138.2">1/4W</text>
<text x="233.4" y="142.7">50V</text>
<text x="267.4" y="140.5" transform="rotate(-90 267.4 140.5)">50V</text>
<text x="269.4" y="142.6" transform="rotate(-90 269.4 142.6)">220NF</text>
<text x="419.6" y="138.9">C</text>
<text x="132" y="146.6" transform="rotate(-90 132 146.6)">48</text>
<text x="134.6" y="146.6" transform="rotate(-90 134.6 146.6)">47</text>
<text x="137.1" y="146.6" transform="rotate(-90 137.1 146.6)">46</text>
<text x="139.6" y="146.6" transform="rotate(-90 139.6 146.6)">45</text>
<text x="142.2" y="146.6" transform="rotate(-90 142.2 146.6)">44</text>
<text x="144.7" y="146.6" transform="rotate(-90 144.7 146.6)">43</text>
<text x="147.3" y="146.6" transform="rotate(-90 147.3 146.6)">42</text>
<text x="149.8" y="146.6" transform="rotate(-90 149.8 146.6)">41</text>
<text x="152.3" y="146.6" transform="rotate(-90 152.3 146.6)">40</text>
<text x="154.9" y="146.6" transform="rotate(-90 154.9 146.6)">39</text>
<text x="157.4" y="146.6" transform="rotate(-90 157.4 146.6)">38</text>
<text x="160" y="146.6" transform="rotate(-90 160 146.6)">37</text>
<text x="211" y="144.5">1/4W</text>
<text x="233.1" y="145.3">680PF</text>
<text x="278.1" y="149.2" transform="rotate(-90 278.1 149.2)">50V</text>
<text x="301.4" y="148.9" transform="rotate(-90 301.4 148.9)">82NF</text>
<text x="303.5" y="148.9" transform="rotate(-90 303.5 148.9)">50V</text>
<text x="202.4" y="150.6">4.7OHM</text>
<text x="203.9" y="152.7">1/4W</text>
<text x="205.2" y="154.9">1%</text>
<text x="253.7" y="155.2">4.7UH</text>
<text x="280.4" y="150.2" transform="rotate(-90 280.4 150.2)">220NF</text>
<text x="29.9" y="160.5">I2S_LRCLK_I2S</text>
<text x="31.4" y="157.7">I2S_BCLK_I2S</text>
<text x="106.6" y="157">33OHM</text>
<text x="106.6" y="159.5">33OHM</text>
<text x="120.6" y="161.8">3</text>
<text x="120.6" y="159.3">2</text>
<text x="120.6" y="156.7">1</text>
<text x="171.1" y="156.7">36</text>
<text x="171.1" y="159.3">35</text>
<text x="171.1" y="161.8">34</text>
<text x="21.5" y="165.6">I2C1_AMP1_DATA_I2C</text>
<text x="22.6" y="167.9">I2C1_AMP1_CLK_I2C</text>
<text x="31.2" y="162.8">I2S_SDO4_I2S</text>
<text x="106.6" y="162.1">33OHM</text>
<text x="106.6" y="164.6">33OHM</text>
<text x="106.6" y="167.1">33OHM</text>
<text x="120.6" y="166.9">5</text>
<text x="120.6" y="164.3">4</text>
<text x="142.4" y="165.4">MGND1</text>
<text x="171.1" y="164.3">33</text>
<text x="171.1" y="166.9">32</text>
<text x="184.4" y="162.3">82NF</text>
<text x="190.4" y="166.9">2.2UF</text>
<text x="191.2" y="162.6">50V</text>
<text x="199.1" y="166.4">16V</text>
<text x="36.3" y="170.7">AMP_RESET</text>
<text x="106.6" y="169.7">33OHM</text>
<text x="120.6" y="172">7</text>
<text x="120.6" y="169.4">6</text>
<text x="171.1" y="169.4">31</text>
<text x="171.1" y="172">30</text>
<text x="119.3" y="179.6">10</text>
<text x="120.6" y="177">9</text>
<text x="120.6" y="174.5">8</text>
<text x="171.1" y="174.5">29</text>
<text x="171.1" y="177">28</text>
<text x="171.1" y="179.6">27</text>
<text x="191" y="177">2.2UF</text>
<text x="199.1" y="177.3">16V</text>
<text x="119.3" y="184.7">12</text>
<text x="119.3" y="182.1">11</text>
<text x="171.1" y="182.1">26</text>
<text x="171.1" y="184.7">25</text>
<text x="181.6" y="181.4">82NF</text>
<text x="189.4" y="181.4">50V</text>
<text x="253.4" y="183.1">4.7UH</text>
<text x="8.1" y="190.2">D</text>
<text x="68.3" y="188.5">22OHM</text>
<text x="68.5" y="190.5">1/10W</text>
<text x="206.2" y="190">1/4W</text>
<text x="207.7" y="187.2">1%</text>
<text x="234.9" y="191">50V</text>
<text x="419.6" y="190.2">D</text>
<text x="81" y="196.6" transform="rotate(-90 81 196.6)">10V</text>
<text x="84" y="196.4" transform="rotate(-90 84 196.4)">10UF</text>
<text x="98.2" y="196.4" transform="rotate(-90 98.2 196.4)">100NF</text>
<text x="100.8" y="195.9" transform="rotate(-90 100.8 195.9)">10V</text>
<text x="203.9" y="192.5">4.7OHM</text>
<text x="212.8" y="197.9">1/4W</text>
<text x="234.4" y="193.3">680PF</text>
<text x="279.6" y="193.6" transform="rotate(-90 279.6 193.6)">50V</text>
<text x="281.6" y="195.2" transform="rotate(-90 281.6 195.2)">220NF</text>
<text x="303" y="195.6" transform="rotate(-90 303 195.6)">82NF</text>
<text x="305" y="194.9" transform="rotate(-90 305 194.9)">50V</text>
<text x="132" y="198.4" transform="rotate(-90 132 198.4)">13</text>
<text x="134.6" y="198.4" transform="rotate(-90 134.6 198.4)">14</text>
<text x="137.1" y="198.4" transform="rotate(-90 137.1 198.4)">15</text>
<text x="139.6" y="198.4" transform="rotate(-90 139.6 198.4)">16</text>
<text x="142.2" y="198.4" transform="rotate(-90 142.2 198.4)">17</text>
<text x="144.7" y="198.4" transform="rotate(-90 144.7 198.4)">18</text>
<text x="147.3" y="198.4" transform="rotate(-90 147.3 198.4)">19</text>
<text x="149.8" y="198.4" transform="rotate(-90 149.8 198.4)">20</text>
<text x="152.3" y="198.4" transform="rotate(-90 152.3 198.4)">21</text>
<text x="154.9" y="198.4" transform="rotate(-90 154.9 198.4)">22</text>
<text x="157.4" y="198.4" transform="rotate(-90 157.4 198.4)">23</text>
<text x="160" y="198.4" transform="rotate(-90 160 198.4)">24</text>
<text x="212.3" y="203.5">4.7OHM</text>
<text x="212.8" y="200.2">4.7OHM</text>
<text x="222.5" y="203.5">1%</text>
<text x="223.2" y="199.9">1%</text>
<text x="267.7" y="201" transform="rotate(-90 267.7 201)">50V</text>
<text x="270.5" y="202.3" transform="rotate(-90 270.5 202.3)">220NF</text>
<text x="212.8" y="206.5">1/4W</text>
<text x="234.9" y="207.3">680PF</text>
<text x="235.2" y="205">50V</text>
<text x="279.1" y="209.9" transform="rotate(-90 279.1 209.9)">50V</text>
<text x="302.7" y="209.1" transform="rotate(-90 302.7 209.1)">82NF</text>
<text x="305" y="209.1" transform="rotate(-90 305 209.1)">50V</text>
<text x="149" y="212.1" transform="rotate(-90 149 212.1)">82NF</text>
<text x="151.1" y="211.6" transform="rotate(-90 151.1 211.6)">50V</text>
<text x="204.2" y="212.6">4.7OHM</text>
<text x="205.7" y="214.6">1/4W</text>
<text x="281.4" y="210.9" transform="rotate(-90 281.4 210.9)">220NF</text>
<text x="207" y="216.9">1%</text>
<text x="253.7" y="216.4">4.7UH</text>
<text x="97" y="225.8" transform="rotate(-90 97 225.8)">4.7KOHM</text>
<text x="123.1" y="225.3" transform="rotate(-90 123.1 225.3)">4.7KOHM</text>
<text x="167.6" y="225.6">10UF</text>
<text x="168.6" y="223.3">25V</text>
<text x="180.8" y="225.3">10UF</text>
<text x="182.6" y="223">25V</text>
<text x="130.5" y="230.4" transform="rotate(-90 130.5 230.4)">10V</text>
<text x="132.5" y="231.9" transform="rotate(-90 132.5 231.9)">100NF</text>
<text x="8.1" y="241">E</text>
<text x="164.5" y="240.8">100NF</text>
<text x="178.3" y="241">50V</text>
<text x="419.6" y="241">E</text>
<text x="173.2" y="252.2">1UF</text>
<text x="173.7" y="254.8">50V</text>
<text x="8.1" y="291.8">F</text>
<text x="419.6" y="291.8">F</text>
<text x="36.3" y="319.5">1</text>
<text x="87.1" y="319.5">2</text>
<text x="137.9" y="319.5">3</text>
<text x="188.7" y="319.5">4</text>
<text x="239.5" y="319.5">5</text>
<text x="290.3" y="319.5">6</text>
<text x="341.1" y="319.5">7</text>
<text x="391.9" y="319.5">8</text>
</g>
<g font-size="2.3">
<text x="168.1" y="92.5">C613</text>
<text x="181.6" y="92.2">C617</text>
<text x="99.2" y="101.1">BD601</text>
<text x="173.7" y="101.6">C614</text>
<text x="99.2" y="108">0.01OHM</text>
<text x="117" y="108.2">C604</text>
<text x="117.8" y="112">C605</text>
<text x="174.7" y="110.5">C615</text>
<text x="115.5" y="115.8">C606</text>
<text x="187.4" y="122">DGND_GND</text>
<text x="108.7" y="127.1">DGND_GND</text>
<text x="256" y="128">L601</text>
<text x="95.3" y="136.4">R606</text>
<text x="149.3" y="135.1" transform="rotate(-90 149.3 135.1)">C608</text>
<text x="199.2" y="132.8">R619</text>
<text x="199.2" y="137.9">R620</text>
<text x="233.6" y="136.7">C623</text>
<text x="283.4" y="135.9" transform="rotate(-90 283.4 135.9)">C628</text>
<text x="299.7" y="136.1" transform="rotate(-90 299.7 136.1)">C632</text>
<text x="95.3" y="138.9">R607</text>
<text x="199.2" y="141.7">R621</text>
<text x="272" y="142.7" transform="rotate(-90 272 142.7)">C626</text>
<text x="199.2" y="146.8">R622</text>
<text x="247.6" y="145.3">DGND_GND</text>
<text x="308.6" y="148.6">DGND_GND</text>
<text x="234.1" y="150.6">C625</text>
<text x="282.9" y="150.1" transform="rotate(-90 282.9 150.1)">C629</text>
<text x="299.4" y="150.1" transform="rotate(-90 299.4 150.1)">C633</text>
<text x="95.3" y="161.8">R610</text>
<text x="95.3" y="156.7">R608</text>
<text x="95.3" y="159.3">R609</text>
<text x="255" y="160.8">L602</text>
<text x="95.3" y="164.3">R611</text>
<text x="95.3" y="166.9">R612</text>
<text x="179.8" y="166.9">C619</text>
<text x="179.8" y="164.3">C618</text>
<text x="95.3" y="169.4">R613</text>
<text x="179.8" y="177">C621</text>
<text x="179.8" y="174.5">C620</text>
<text x="206.4" y="175.3">DGND_GND</text>
<text x="70.6" y="182.9">R601</text>
<text x="142.9" y="181.4">DGND_GND</text>
<text x="255.2" y="188.7">L603</text>
<text x="86.3" y="196.8" transform="rotate(-90 86.3 196.8)">C601</text>
<text x="96" y="197.4" transform="rotate(-90 96 197.4)">C602</text>
<text x="112.5" y="196.3" transform="rotate(-90 112.5 196.3)">C603</text>
<text x="201" y="194.8">R615</text>
<text x="284.4" y="196.3" transform="rotate(-90 284.4 196.3)">C630</text>
<text x="300.4" y="196.9" transform="rotate(-90 300.4 196.9)">C634</text>
<text x="201" y="199.9">R616</text>
<text x="201" y="203.7">R617</text>
<text x="235.4" y="198.6">C622</text>
<text x="272.7" y="203.7" transform="rotate(-90 272.7 203.7)">C627</text>
<text x="201" y="208.8">R618</text>
<text x="246.8" y="206.5">DGND_GND</text>
<text x="308.3" y="208.8">DGND_GND</text>
<text x="142.7" y="211.8" transform="rotate(-90 142.7 211.8)">C609</text>
<text x="235.7" y="212.6">C624</text>
<text x="283.7" y="211.1" transform="rotate(-90 283.7 211.1)">C631</text>
<text x="300.4" y="210.3" transform="rotate(-90 300.4 210.3)">C635</text>
<text x="99.8" y="221.2" transform="rotate(-90 99.8 221.2)">R605</text>
<text x="113.7" y="221" transform="rotate(-90 113.7 221)">BD602</text>
<text x="121.1" y="221" transform="rotate(-90 121.1 221)">R614</text>
<text x="106.4" y="222.6" transform="rotate(-90 106.4 222.6)">0.01OHM</text>
<text x="168.6" y="227.8">C612</text>
<text x="181.8" y="227.6">C616</text>
<text x="255.5" y="222.3">L604</text>
<text x="135.1" y="230.4" transform="rotate(-90 135.1 230.4)">C607</text>
<text x="106.1" y="238.8">DGND_GND</text>
<text x="173.7" y="236">C610</text>
<text x="134.1" y="249">DGND_GND</text>
<text x="173.2" y="249.9">C611</text>
<text x="189.9" y="257.1">DGND_GND</text>
</g>
<g font-size="2.1">
<text x="154.3" y="81.5">PVDD+19V_PW</text>
<text x="87.1" y="93.2">D3.3V_PW</text>
<text x="106" y="93.4">AMP3_3.3V_PW</text>
<text x="57.2" y="175.5">AMP3_3.3V_PW</text>
<text x="121.2" y="208.8">AMP3_3.3V_PW</text>
<text x="144.1" y="232.6">PVDD+19V_PW</text>
</g>
<g font-size="2">
<text x="129.4" y="115.6">1UF</text>
<text x="134.5" y="115.6">25V</text>
<text x="116.3" y="191.5" transform="rotate(-90 116.3 191.5)">1UF</text>
<text x="116" y="202.7" transform="rotate(-90 116 202.7)">25V</text>
</g>
<g font-size="1.4">
<text x="133.6" y="153.9" transform="rotate(-90 133.6 153.9)">MCLK</text>
<text x="136.1" y="155.5" transform="rotate(-90 136.1 155.5)">RESETB</text>
<text x="138.6" y="154.7" transform="rotate(-90 138.6 154.7)">TMODE</text>
<text x="141.2" y="153.9" transform="rotate(-90 141.2 153.9)">CVDD</text>
<text x="143.7" y="154.7" transform="rotate(-90 143.7 154.7)">VDD33</text>
<text x="146.3" y="154.7" transform="rotate(-90 146.3 154.7)">BST1A</text>
<text x="148.8" y="152.4" transform="rotate(-90 148.8 152.4)">NC</text>
<text x="151.3" y="155.5" transform="rotate(-90 151.3 155.5)">PGND1A</text>
<text x="153.9" y="154.7" transform="rotate(-90 153.9 154.7)">OUT1A</text>
<text x="156.4" y="154.7" transform="rotate(-90 156.4 154.7)">OUT1A</text>
<text x="159" y="153.9" transform="rotate(-90 159 153.9)">VSP1</text>
<text x="161.5" y="153.9" transform="rotate(-90 161.5 153.9)">VSP1</text>
<text x="126.2" y="160.3">LRCK</text>
<text x="126.2" y="157.7">BCK</text>
<text x="163" y="157.7">OUT1B</text>
<text x="163" y="160.3">OUT1B</text>
<text x="126.2" y="167.9">SCL</text>
<text x="126.2" y="165.4">SDA</text>
<text x="126.2" y="162.8">SDI</text>
<text x="162.2" y="162.8">PGND1B</text>
<text x="163" y="165.4">BST1B</text>
<text x="163.8" y="167.9">VDR1</text>
<text x="126.2" y="170.4">EXT_MUTEB</text>
<text x="126.2" y="173">ADDR0/SDO</text>
<text x="163.8" y="170.4">AGND</text>
<text x="163.8" y="173">AGND</text>
<text x="126.2" y="178.1">VSS_PLL</text>
<text x="126.2" y="175.5">VDD33_PLL</text>
<text x="163" y="178.1">BST2A</text>
<text x="163.8" y="175.5">VDR2</text>
<text x="126.2" y="185.7">HP_MUTE</text>
<text x="126.2" y="183.1">ADDR1</text>
<text x="126.2" y="180.6">PLLVDD</text>
<text x="162.2" y="180.6">PGND2A</text>
<text x="163" y="185.7">OUT2A</text>
<text x="163" y="183.1">OUT2A</text>
<text x="133.6" y="191.5" transform="rotate(-90 133.6 191.5)">HPR_N</text>
<text x="136.1" y="191.5" transform="rotate(-90 136.1 191.5)">HPR_P</text>
<text x="138.6" y="191.5" transform="rotate(-90 138.6 191.5)">VDD33</text>
<text x="141.2" y="191.5" transform="rotate(-90 141.2 191.5)">HPL_N</text>
<text x="143.7" y="191.5" transform="rotate(-90 143.7 191.5)">HPL_P</text>
<text x="146.3" y="191.5" transform="rotate(-90 146.3 191.5)">BST2B</text>
<text x="148.8" y="191.5" transform="rotate(-90 148.8 191.5)">NC</text>
<text x="151.3" y="191.5" transform="rotate(-90 151.3 191.5)">PGND2B</text>
<text x="153.9" y="191.5" transform="rotate(-90 153.9 191.5)">OUT2B</text>
<text x="156.4" y="191.5" transform="rotate(-90 156.4 191.5)">OUT2B</text>
<text x="159" y="191.5" transform="rotate(-90 159 191.5)">VSP2</text>
<text x="161.5" y="191.5" transform="rotate(-90 161.5 191.5)">VSP2</text>
</g>
<g font-size=".3">
<text x="298.4" y="11.4">EDITED BY MINGOO</text>
<text x="417.8" y="11.4">EDITED BY MINGOO</text>
<text x="298.4" y="321.3">EDITED BY MINGOO</text>
</g>
</svg>
